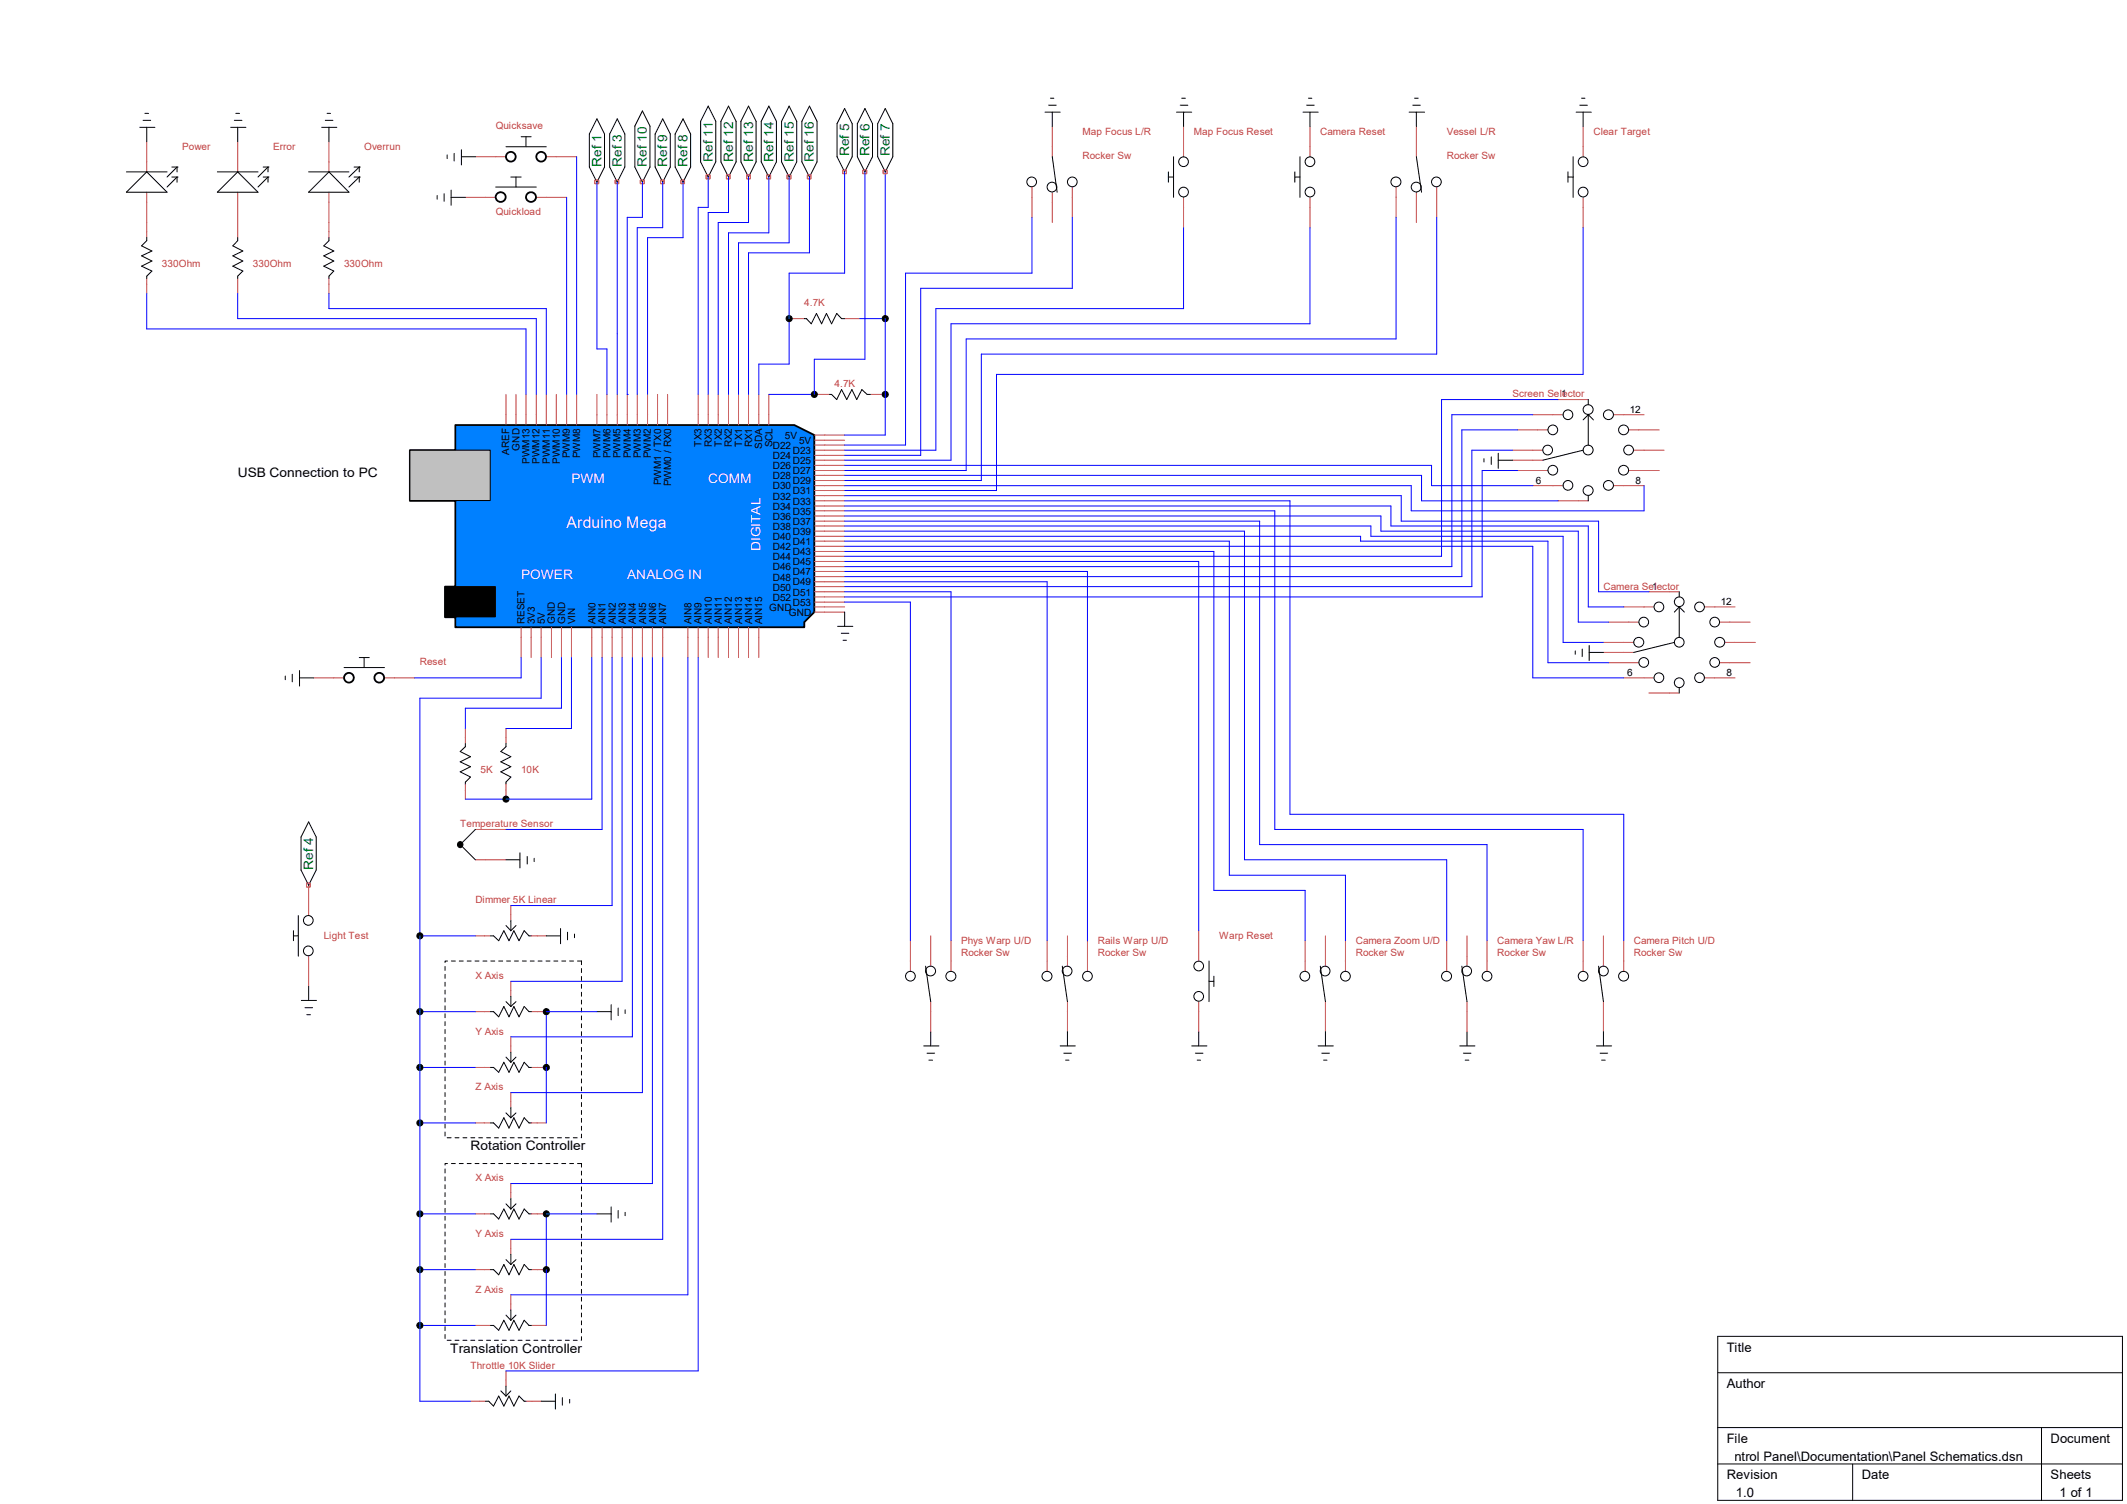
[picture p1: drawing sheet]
<svg xmlns="http://www.w3.org/2000/svg" width="297mm" height="210mm" viewBox="0 0 297 210" stroke-linecap="round" stroke-linejoin="round" font-family="sans-serif">
<path d="M57.2 62.9h6.4v-3.5h47.3l2.8 1.3v24.8l-1.4 1.4v.7h-48.7v-1.4h-1.5v-4.3h1.5v-12h-6.4z" fill="#0080ff" stroke="#000" stroke-width=".25"/>
<path d="M62.1 81.9h7.1v4.2h-7.1z" fill="#000" stroke="#000" stroke-width=".14"/>
<g fill="none" stroke="#c04040" stroke-width=".14">
<path d="M70.7 55.1v4.3M72.1 55.1v4.3M73.4 55.1v4.3M74.9 55.1v4.3M76.3 55.1v4.3M77.7 55.1v4.3M79.1 55.1v4.3M80.5 55.1v4.3M83.4 55.1v4.3M84.8 55.1v4.3M86.2 55.1v4.3M87.6 55.1v4.3"/>
<path d="M89 55.1v4.3M90.4 55.1v4.3M91.8 55.1v4.3M93.2 55.1v4.3M97.5 55.1v4.3M98.9 55.1v4.3M100.3 55.1v4.3M101.7 55.1v4.3M103.1 55.1v4.3M104.5 55.1v4.3M106 55.1v4.3M107.4 55.1v4.3"/>
<path d="M113.7 61.5h4.2M113.7 60.7h4.2M113.7 62.1h4.2M113.7 62.9h4.2M113.7 63.6h4.2M113.7 64.3h4.2M113.7 65h4.2M113.7 65.7h4.2M113.7 66.4h4.2M113.7 67.1h4.2M113.7 67.8h4.2M113.7 68.5h4.2"/>
<path d="M113.7 69.2h4.2M113.7 69.9h4.2M113.7 70.7h4.2M113.7 71.3h4.2M113.7 72.1h4.2M113.7 72.8h4.2M113.7 73.4h4.2M113.7 74.2h4.2M113.7 74.9h4.2M113.7 75.6h4.2M113.7 76.3h4.2M113.7 77h4.2"/>
<path d="M113.7 77.7h4.2M113.7 78.4h4.2M113.7 79.1h4.2M113.7 79.8h4.2M82.6 87.6v4.2M84.1 87.6v4.2M85.5 87.6v4.2M86.9 87.6v4.2M88.3 87.6v4.2M89.7 87.6v4.2M91.1 87.6v4.2M92.5 87.6v4.2"/>
<path d="M96.1 87.6v4.2M97.5 87.6v4.2M98.9 87.6v4.2M100.3 87.6v4.2M101.7 87.6v4.2M103.1 87.6v4.2M104.5 87.6v4.2M106 87.6v4.2M113.7 80.5h4.2M113.7 81.2h4.2M113.7 81.9h4.2M113.7 85.5h4.2"/>
<path d="M113.7 84.8h4.2"/>
</g>
<path d="M57.2 62.9h11.3v7h-11.3z" fill="#c0c0c0" stroke="#000" stroke-width=".14"/>
<g fill="none" stroke="#c04040" stroke-width=".14">
<path d="M20.5 19.8v4.2M33.2 19.8v4.2M45.9 19.8v4.2M146.9 17.7v4.2M165.3 17.7v4.2M182.9 17.7v4.2M197.8 17.7v4.2M221.1 17.7v4.2M20.5 26.8v6.4M20.5 38.9v2.1M33.2 26.8v6.4M33.2 38.9v2.1"/>
<path d="M45.9 26.8v6.4M45.9 38.9v2.1M65 27.6h4.2M66.4 21.9h4.3M74.9 27.6h4.2M76.3 21.9h4.2M144.1 26.1v4.3M146.9 26.8v4.3M149.7 26.1v4.3M165.3 27.6v4.2M182.9 27.6v4.2M194.9 26.1v4.3"/>
<path d="M197.8 26.8v4.3M200.6 26.1v4.3M221.1 27.6v4.2M110.2 44.5h2.1M113.7 55.1h2.1M117.9 44.5h2.2M121.5 55.1h2.1M214 57.9h4.3M217.6 55.8h4.2M225.3 57.9h4.3M211.2 62.9h4.2M211.2 64.3h4.2"/>
<path d="M211.9 60h4.3M211.9 65.7h4.3M214 67.8h4.3M217.6 69.9h4.2M225.3 67.8h4.3M227.5 60h4.2M227.5 65.7h4.2M228.1 62.9h4.3M43.8 94.7h4.2M53.7 94.7h4.2M72.8 87.6v4.2M74.2 87.6v4.2"/>
<path d="M75.6 87.6v4.2M77 87.6v4.2M78.4 87.6v4.2M79.8 87.6v4.2M113.7 83.4h4.2M113.7 82.6h4.2M113.7 84.1h4.2M223.9 89.7h4.2M223.9 91.1h4.2M224.6 86.9h4.3M224.6 92.5h4.3M226.7 94.7h4.3"/>
<path d="M226.7 84.8h4.3M230.3 82.6h4.2M230.3 96.8h4.2M238 94.7h4.3M238 84.8h4.3M240.2 86.9h4.2M240.2 92.5h4.2M240.9 89.7h4.2M65 101.7v2.1M65 109.5v2.1M66.4 115.8h4.3M70.7 101.7v2.1"/>
<path d="M70.7 109.5v2.1M43.1 123.6v4.2M43.1 133.5v4.3M66.4 120.1h4.3M66.4 130.7h2.1M71.3 126.4v2.2M71.3 137v2.1M74.2 130.7h2.1M127.1 131.4v4.2M130 130.7v4.2M130 139.9v4.2M132.8 131.4v4.2"/>
<path d="M146.2 131.4v4.2M149.1 130.7v4.2M149.1 139.9v4.2M151.8 131.4v4.2M167.4 130v4.2M167.4 139.9v4.2M182.2 131.4v4.2M185.1 130.7v4.2M185.1 139.9v4.2M187.9 131.4v4.2M202 131.4v4.2M204.9 130.7v4.2"/>
<path d="M204.9 139.9v4.2M207.6 131.4v4.2M221.1 131.4v4.2M223.9 130.7v4.2M223.9 139.9v4.2M226.7 131.4v4.2M66.4 141.3h2.1M66.4 149.1h2.1M66.4 156.8h2.1M71.3 144.8v2.1M71.3 152.6v2.1M74.2 141.3h2.1"/>
<path d="M74.2 149.1h2.1M74.2 156.8h2.1M66.4 169.5h2.1M66.4 177.3h2.1M71.3 165.3v2.1M71.3 173.1v2.1M74.2 169.5h2.1M74.2 177.3h2.1M65.7 195.7h2.1M66.4 185.1h2.1M70.7 191.4v2.1M71.3 180.8v2.1"/>
<path d="M73.4 195.7h2.2M74.2 185.1h2.1"/>
</g>
<g fill="none" stroke="#000" stroke-width=".14">
<path d="M19.5 17.8h2.1M20 16.8h1M20.2 15.8h.5M20.5 17.8v2M32.2 17.8h2.1M32.7 16.8h1.1M32.9 15.8h.5M33.2 17.8v2M44.9 17.8h2.1M45.4 16.8h1.1M45.7 15.8h.4M45.9 17.8v2"/>
<path d="M72.8 19.1h1.4M73.4 19.1v1.4M83.4 16.6l1 2.1v4.6l-1 2.1-1.1-2.1v-4.6zM86.2 16.6l1 2.1v4.6l-1 2.1-1.1-2.1v-4.6zM89.7 15.5l1.1 2.1v5.7l-1.1 2.1-1.1-2.1v-5.7zM92.5 16.6l1.1 2.1v4.6l-1.1 2.1-1-2.1v-4.6zM95.4 16.6l1 2.1v4.6l-1 2.1-1.1-2.1v-4.6zM98.9 14.8l1 2.1v5.7l-1 2.1-1.1-2.1v-5.7zM101.7 14.8l1.1 2.1v5.7l-1.1 2.1-1-2.1v-5.7zM104.5 14.8l1.1 2.1v5.7l-1.1 2.1-1-2.1v-5.7zM107.4 14.8l1 2.1v5.7l-1 2.1-1.1-2.1v-5.7zM110.2 14.8l1.1 2.1v5.7l-1.1 2.1-1.1-2.1v-5.7z"/>
<path d="M113 14.8l1.1 2.1v5.7l-1.1 2.1-1-2.1v-5.7zM117.9 15.2l1.1 2.1v4.6l-1.1 2.1-1-2.1v-4.6zM120.8 15.2l1 2.1v4.6l-1 2.1-1.1-2.1v-4.6zM123.6 15.2l1.1 2.1v4.6l-1.1 2.1-1-2.1v-4.6zM145.9 15.7h2.1M146.4 14.7h1.1M146.7 13.7h.5M146.9 15.7v2M164.3 15.7h2.1M164.8 14.7h1.1M165 13.7h.5M165.3 15.7v2"/>
<path d="M181.9 15.7h2.2M182.5 14.7h1M182.7 13.7h.5M182.9 15.7v2M196.8 15.7h2.1M197.3 14.7h1M197.5 13.7h.5M197.8 15.7v2M220.1 15.7h2.1M220.6 14.7h1.1M220.9 13.7h.4M221.1 15.7v2"/>
<path d="M17.7 24h5.6M20.5 24l2.8 2.8h-5.6zM20.5 33.2v.4l-.7 .7 1.4 .8-1.4 .6 1.4 .7-1.4 .8 1.4 .6-.7 .8v.3M24 24.7h.7M24 23.3h.7M24.7 24.7h.1M24.7 23.3h.1M24.7 24.7l-1.4 1.4M24.7 23.3v.7M24.7 24.7v.7M24.7 23.3l-1.4 1.4M30.4 24h5.6"/>
<path d="M33.2 24l2.8 2.8h-5.6zM33.2 33.2v.4l-.7 .7 1.4 .8-1.4 .6 1.4 .7-1.4 .8 1.4 .6-.7 .8v.3M36.7 24.7h.7M36.7 23.3h.7M37.4 24.7h.1M37.4 23.3h.1M37.4 24.7l-1.4 1.4M37.4 23.3v.7M37.4 24.7v.7M37.4 23.3l-1.4 1.4M43.1 24h5.6M45.9 24l2.8 2.8h-5.6z"/>
<path d="M45.9 33.2v.4l-.7 .7 1.4 .8-1.4 .6 1.4 .7-1.4 .8 1.4 .6-.7 .8v.3M49.4 24.7h.8M49.4 23.3h.8M50.2 24.7h.1M50.2 23.3h.1M50.2 24.7l-1.5 1.4M50.2 23.3v.7M50.2 24.7v.7M50.2 23.3l-1.5 1.4M61 27.3v.5M62 27.1v1M62.4 21.6v.5"/>
<path d="M63 26.5v2.2M63 27.6h2M63.4 21.4v1.1M64.4 20.9v2.1M64.4 21.9h2M69.2 26.1h5.7M70.7 20.5h5.6M71.3 24.7h1.5M72.1 24.7v1.4M146.9 21.9l.7 4.9M163.2 24.7h.7M163.2 24v1.4"/>
<path d="M163.9 21.9v5.7M180.8 24.7h.7M180.8 24v1.4M181.5 21.9v5.7M197.8 21.9l.7 4.9M218.9 24.7h.8M218.9 24v1.4M219.7 21.9v5.7M112.3 44.5h.3l.7 .7 .7-1.4 .7 1.4 .7-1.4 .7 1.4 .7-1.4 .7 .7h.4M115.8 55.1h.3l.7 .7 .7-1.4 .7 1.4 .8-1.4 .6 1.4 .8-1.4 .7 .7h.4M221.8 55.8v.7M221.8 57.9v4.2"/>
<path d="M221.8 57.9l-.7 .7M221.8 57.9l.7 .7M207.2 64.1v.4M208.2 63.8v1.1M209.2 63.3v2.1M209.2 64.3h2M221.1 62.9l-5.7 1.4M221.8 69.2v.7M39.8 94.4v.5M40.8 94.1v1.1M41.8 93.6v2.2M41.8 94.7h2"/>
<path d="M48 93.2h5.7M50.2 91.8h1.4M50.8 91.8v1.4M117 87.5h2.1M117.5 88.4h1M117.7 89.4h.5M117.9 85.5v2M220 90.9v.5M220.9 90.6v1.1M221.9 90.1v2.1M221.9 91.1h2M233.8 89.7l-5.7 1.4"/>
<path d="M234.5 82.6v.8M234.5 84.8v4.2M234.5 96.1v.7M234.5 84.8l-.7 .7M234.5 84.8l.7 .7M43.1 114.8l1.1 2.1v4.6l-1.1 2.1-1.1-2.1v-4.6zM65 103.8v.5l-.7 .6 1.4 .8-1.4 .7 1.4 .7-1.4 .7 1.4 .7-.7 .7v.3M66.4 115.8l-2.1 2.1 2.1 2.2M70.7 103.8v.5l-.8 .6 1.4 .8-1.4 .7 1.4 .7-1.4 .7 1.4 .7-.6 .7v.3M72.6 119.1v2.1M73.6 119.6v1M74.6 119.8v.5"/>
<path d="M41 130.7h.7M41 130v1.4M41.7 127.8v5.7M42.1 139.7h2.1M43.1 137.8v1.9M68.5 130.7h.4l.7 .7 .8-1.4 .7 1.4 .7-1.4 .7 1.4 .7-1.4 .7 .7h.3M70.7 120.1h1.9M70.7 129.2l.6 .8M70.7 139.9l.6 .6M71.3 128.6v1.4M71.3 139.1v1.4M72.1 129.2l-.8 .8"/>
<path d="M72.1 139.9l-.8 .6M76.3 130.7h2M78.3 129.7v2.1M79.2 130.2v1M80.2 130.4v.5M129.2 134.9l.8 5M148.3 134.9l.8 5M168.8 134.2v5.7M168.8 137h.7M169.5 136.3v1.5M184.4 134.9l.7 5M204.1 134.9l.8 5"/>
<path d="M223.2 134.9l.7 5M42.6 140.7h1M42.8 141.7h.5M68.5 141.3h.4l.7 .7 .8-1.5 .7 1.5 .7-1.5 .7 1.5 .7-1.5 .7 .8h.3M68.5 149.1h.4l.7 .6 .8-1.4 .7 1.4 .7-1.4 .7 1.4 .7-1.4 .7 .8h.3M68.5 156.8h.4l.7 .7 .8-1.4 .7 1.4 .7-1.4 .7 1.4 .7-1.4 .7 .7h.3M70.7 147.6l.6 .7M70.7 155.4l.6 .7M71.3 146.9v1.4M71.3 154.7v1.4M72.1 147.6l-.8 .7M72.1 155.4l-.8 .7"/>
<path d="M83.4 141.3h1.9M85.3 140.3v2.1M86.3 140.8v1M87.3 141v.5M129 146h2.1M129.5 147.1h1M129.7 148h.5M130 144.1v1.9M148 146h2.2M148.5 147.1h1.1M148.8 148h.5M149.1 144.1v1.9"/>
<path d="M166.4 146h2.1M166.9 147.1h1.1M167.2 148h.4M167.4 144.1v1.9M184.1 146h2.1M184.6 147.1h1M184.8 148h.5M185.1 144.1v1.9M203.8 146h2.2M204.3 147.1h1.1M204.6 148h.5M204.9 144.1v1.9"/>
<path d="M222.9 146h2.1M223.4 147.1h1.1M223.6 148h.6M223.9 144.1v1.9M68.5 169.5h.4l.7 .7 .8-1.4 .7 1.4 .7-1.4 .7 1.4 .7-1.4 .7 .7h.3M68.5 177.3h.4l.7 .7 .8-1.4 .7 1.4 .7-1.4 .7 1.4 .7-1.4 .7 .7h.3M70.7 168.1l.6 .7M70.7 175.9l.6 .7M71.3 167.4v1.4M71.3 175.2v1.4M72.1 168.1l-.8 .7M72.1 175.9l-.8 .7"/>
<path d="M83.4 169.5h1.9M85.3 168.5v2.1M86.3 169v1.1M87.3 169.3v.5M67.8 195.7h.4l.7 .6 .7-1.4 .8 1.4 .7-1.4 .7 1.4 .7-1.4 .7 .8h.2M68.5 185.1h.4l.7 .7 .8-1.4 .7 1.4 .7-1.4 .7 1.4 .7-1.4 .7 .7h.3M69.9 194.2l.8 .7M70.7 193.5v1.4M70.7 183.6l.6 .8M71.3 182.9v1.5M71.3 194.2l-.6 .7M72.1 183.6l-.8 .8"/>
<path d="M75.6 195.7h2M77.6 194.6v2.2M78.5 195.2v1M79.5 195.4v.5M239.9 186.6h56.5v22.9h-56.5zM239.9 191.7h56.5M239.9 199.3h56.5M285.1 199.3v10.2M239.9 204.4h56.5M258.7 204.4v5.1"/>
<circle cx="144.1" cy="25.4" r=".68"/>
<circle cx="146.9" cy="26.1" r=".68"/>
<circle cx="149.7" cy="25.4" r=".68"/>
<circle cx="165.3" cy="22.6" r=".68"/>
<circle cx="165.3" cy="26.8" r=".68"/>
<circle cx="182.9" cy="22.6" r=".68"/>
<circle cx="182.9" cy="26.8" r=".68"/>
<circle cx="194.9" cy="25.4" r=".69"/>
<circle cx="197.8" cy="26.1" r=".69"/>
<circle cx="200.6" cy="25.4" r=".68"/>
<circle cx="221.1" cy="22.6" r=".68"/>
<circle cx="221.1" cy="26.8" r=".68"/>
<circle cx="218.9" cy="57.9" r=".68"/>
<circle cx="221.8" cy="57.2" r=".69"/>
<circle cx="224.6" cy="57.9" r=".69"/>
<circle cx="216.1" cy="62.8" r=".68"/>
<circle cx="216.8" cy="65.7" r=".68"/>
<circle cx="216.8" cy="60" r=".68"/>
<circle cx="218.9" cy="67.8" r=".68"/>
<circle cx="221.8" cy="62.9" r=".69"/>
<circle cx="221.8" cy="68.5" r=".69"/>
<circle cx="224.6" cy="67.8" r=".69"/>
<circle cx="226.7" cy="65.7" r=".69"/>
<circle cx="226.7" cy="60" r=".69"/>
<circle cx="227.4" cy="62.8" r=".68"/>
<circle cx="228.8" cy="89.7" r=".69"/>
<circle cx="229.5" cy="86.9" r=".68"/>
<circle cx="229.5" cy="92.5" r=".68"/>
<circle cx="231.6" cy="84.8" r=".68"/>
<circle cx="231.6" cy="94.6" r=".68"/>
<circle cx="234.5" cy="95.3" r=".68"/>
<circle cx="234.5" cy="84" r=".68"/>
<circle cx="234.5" cy="89.7" r=".68"/>
<circle cx="237.3" cy="94.6" r=".68"/>
<circle cx="237.3" cy="84.8" r=".68"/>
<circle cx="239.4" cy="86.9" r=".68"/>
<circle cx="239.4" cy="92.5" r=".68"/>
<circle cx="240.1" cy="89.7" r=".69"/>
<circle cx="43.1" cy="132.8" r=".68"/>
<circle cx="43.1" cy="128.5" r=".68"/>
<circle cx="127.1" cy="136.3" r=".68"/>
<circle cx="130" cy="135.6" r=".69"/>
<circle cx="132.8" cy="136.3" r=".69"/>
<circle cx="146.2" cy="136.3" r=".69"/>
<circle cx="149" cy="135.6" r=".68"/>
<circle cx="151.8" cy="136.3" r=".68"/>
<circle cx="167.4" cy="139.1" r=".68"/>
<circle cx="167.4" cy="134.9" r=".68"/>
<circle cx="182.2" cy="136.3" r=".68"/>
<circle cx="185" cy="135.6" r=".68"/>
<circle cx="187.9" cy="136.3" r=".68"/>
<circle cx="202" cy="136.3" r=".69"/>
<circle cx="204.8" cy="135.6" r=".68"/>
<circle cx="207.6" cy="136.3" r=".68"/>
<circle cx="221.1" cy="136.3" r=".68"/>
<circle cx="223.9" cy="135.6" r=".68"/>
<circle cx="226.7" cy="136.3" r=".69"/>
</g>
<g fill="none" stroke="#00f" stroke-width=".14">
<path d="M79.1 27.6v27.5M80.5 21.9v33.2M83.4 25.4v23.3h1.4v6.4M86.2 25.4v29.7M89.7 25.4v5h-2.1v24.7M92.5 25.4v6.4h-3.5v23.3M95.4 25.4v7.8h-5v21.9M98.9 24.7v4.3h-1.4v26.1M101.7 24.7v5h-2.8v25.4M104.5 24.7v6.4h-4.2v24M107.4 24.7v7.8h-5.7v22.6M110.2 24.7v9.2h-7.1v21.2"/>
<path d="M113 24.7v10.6h-8.5v19.8M117.9 24v14.1h-7.7v12.7h-4.2v4.3M120.8 24v26.2h-7.1v4.9h-6.3M123.6 24v36.7h-5.7M144.1 30.4v7.7h-17.7v24h-8.5M149.7 30.4v9.9h-21.1v23.3h-10.7M165.3 31.8v11.3h-34.6v19.8h-12.8M182.9 31.8v13.4h-50.1v19.1h-14.9M194.9 30.4v16.9h-60v18.4h-17M200.6 30.4v19h-63.6v17.7h-19.1M221.1 31.8v20.5h-82v16.2h-21.2M20.5 41v4.9h52.9v9.2"/>
<path d="M33.2 41v3.5h41.7v10.6M45.9 41v2.1h30.4v12M87.6 55.1h.1M120.1 44.5h3.5M214 57.9h-11.3v21.2h-84.8M217.6 55.8h-16.3v21.9h-83.4M117.9 76.3h96.1v18.4h12.7M117.9 71.3h60.1v44.5h43.1v15.6M117.9 67.8h79.2v3.5h32.5v-3.5M117.9 65h82v2.8h14.1M117.9 69.9h62.2v43.8h46.6v17.7M117.9 66.4h80.6v3.5h19.1"/>
<path d="M117.9 69.2h77.8v3.6h27.5v9.8h7.1M117.9 70.7h76.3v2.7h27.6v11.4h4.9M117.9 73.4h73.5v1.5h26.9v14.8h5.6M117.9 72.1h74.9v2.1h27.6v12.7h4.2M117.9 72.8h58v45.1h31.7v13.5M117.9 74.2h55.9v45.9h28.2v11.3M117.9 74.9h72.1v.7h26.2v16.9h8.4M117.9 75.6h53.8v46.6h16.2v9.2M117.9 79.8h33.9v51.6M117.9 78.4h49.5v51.6M117.9 77h51.6v47.3h12.7v7.1M211.2 62.9h-5.7v19h-87.6"/>
<path d="M211.9 60h-7.8v20.5h-86.2M211.9 65.7h-4.9v17.7h-89.1M72.8 91.8v2.9h-14.9M75.6 91.8v5.7h-17v98.2h7.1M78.4 91.8v7.1h-13.4v2.8M79.8 91.8v9.9h-9.1M82.6 91.8v19.8h-17.6M84.1 91.8v24h-13.4M85.5 91.8v34.6h-14.2M86.9 91.8v45.2h-15.6M88.3 91.8v53h-17M89.7 91.8v60.8h-18.4"/>
<path d="M91.1 91.8v73.5h-19.8M92.5 91.8v81.3h-21.2M96.1 91.8v89h-24.8M97.5 91.8v99.6h-26.8M117.9 82.6h14.9v48.8M117.9 84.1h9.2v47.3M117.9 81.2h28.3v50.2M58.6 130.7h7.8M58.6 156.8h7.8M58.6 149.1h7.8M58.6 141.3h7.8M83.4 141.3h-7.1v15.5"/>
<path d="M58.6 177.3h7.8M58.6 169.5h7.8M83.4 169.5h-7.1v15.6M58.6 185.1h7.8"/>
</g>
<g fill="none" stroke="#f00" stroke-width=".14">
<path d="M83.1 25.1h.5v.6h-.5zM85.9 25.1h.5v.6h-.5zM89.4 25.1h.6v.6h-.6zM92.2 25.1h.6v.6h-.6zM95.1 25.1h.5v.6h-.5zM98.6 24.4h.5v.6h-.5zM101.4 24.4h.5v.6h-.5zM104.3 24.4h.5v.6h-.5zM107.1 24.4h.5v.6h-.5zM109.9 24.4h.5v.6h-.5zM112.7 24.4h.5v.6h-.5zM117.7 23.7h.5v.6h-.5z"/>
<path d="M120.5 23.7h.5v.6h-.5zM123.3 23.7h.6v.6h-.6zM42.8 123.3h.5v.6h-.5z"/>
</g>
<g fill="none" stroke="#000" stroke-width=".25">
<circle cx="69.9" cy="27.5" r=".69"/>
<circle cx="71.3" cy="21.9" r=".68"/>
<circle cx="74.2" cy="27.5" r=".69"/>
<circle cx="75.6" cy="21.9" r=".68"/>
<circle cx="48.7" cy="94.6" r=".68"/>
<circle cx="53" cy="94.6" r=".68"/>
</g>
<g fill="#000" stroke="#000" stroke-width=".14">
<circle cx="110.2" cy="44.5" r=".42"/>
<circle cx="113.7" cy="55.1" r=".42"/>
<circle cx="123.6" cy="44.5" r=".42"/>
<circle cx="123.6" cy="55.1" r=".42"/>
<circle cx="64.2" cy="117.9" r=".4"/>
<circle cx="70.7" cy="111.6" r=".42"/>
<circle cx="58.6" cy="130.7" r=".42"/>
<circle cx="58.6" cy="149.1" r=".42"/>
<circle cx="58.6" cy="156.8" r=".42"/>
<circle cx="58.6" cy="141.3" r=".42"/>
<circle cx="76.3" cy="149.1" r=".42"/>
<circle cx="76.3" cy="141.3" r=".42"/>
<circle cx="58.6" cy="177.3" r=".42"/>
<circle cx="58.6" cy="169.5" r=".42"/>
<circle cx="76.3" cy="177.3" r=".42"/>
<circle cx="76.3" cy="169.5" r=".42"/>
<circle cx="58.6" cy="185.1" r=".42"/>
</g>
<path d="M62.1 134.2h19.1v24.7h-19.1zM62.1 162.5h19.1v24.7h-19.1z" fill="none" stroke="#000" stroke-width=".14" stroke-dasharray=".6 .6"/>
<text font-size="2.2" fill="#fff" x="79.1" y="73.7">Arduino Mega</text>
<g font-size="1.8" fill="#008020">
<text x="84" y="23.3" transform="rotate(-90 84 23.3)">Ref 1</text>
<text x="86.8" y="23.3" transform="rotate(-90 86.8 23.3)">Ref 3</text>
<text x="90.3" y="23.3" transform="rotate(-90 90.3 23.3)">Ref 10</text>
<text x="93.2" y="23.3" transform="rotate(-90 93.2 23.3)">Ref 9</text>
<text x="96" y="23.3" transform="rotate(-90 96 23.3)">Ref 8</text>
<text x="99.5" y="22.6" transform="rotate(-90 99.5 22.6)">Ref 11</text>
<text x="102.4" y="22.6" transform="rotate(-90 102.4 22.6)">Ref 12</text>
<text x="105.2" y="22.6" transform="rotate(-90 105.2 22.6)">Ref 13</text>
<text x="108" y="22.6" transform="rotate(-90 108 22.6)">Ref 14</text>
<text x="110.8" y="22.6" transform="rotate(-90 110.8 22.6)">Ref 15</text>
<text x="113.7" y="22.6" transform="rotate(-90 113.7 22.6)">Ref 16</text>
<text x="118.6" y="21.8" transform="rotate(-90 118.6 21.8)">Ref 5</text>
<text x="121.4" y="21.8" transform="rotate(-90 121.4 21.8)">Ref 6</text>
<text x="124.2" y="21.8" transform="rotate(-90 124.2 21.8)">Ref 7</text>
<text x="43.7" y="121.5" transform="rotate(-90 43.7 121.5)">Ref 4</text>
</g>
<g font-size="1.8">
<text x="33.2" y="66.7">USB Connection to PC</text>
<text x="65.7" y="160.6">Rotation Controller</text>
<text x="62.9" y="188.9">Translation Controller</text>
<text x="241.1" y="188.7">Title</text>
<text x="241.1" y="193.8">Author</text>
<text x="241.1" y="201.5">File</text>
<text x="286.3" y="201.5">Document</text>
<text x="210.9" y="204">C:\Users\petern\Desktop\KSP Stuff\Control Panel\Documentation\Panel Schematics.dsn</text>
<text x="241.1" y="206.5">Revision</text>
<text x="242.4" y="209.1">1.0</text>
<text x="260" y="206.5">Date</text>
<text x="286.3" y="206.5">Sheets</text>
<text x="287.6" y="209.1">1 of 1</text>
</g>
<g font-size="1.8" fill="#fff">
<text x="79.8" y="67.4">PWM</text>
<text x="98.9" y="67.4">COMM</text>
<text x="106.2" y="77" transform="rotate(-90 106.2 77)">DIGITAL</text>
<text x="72.8" y="80.8">POWER</text>
<text x="87.6" y="80.8">ANALOG IN</text>
</g>
<g font-size="1.4" fill="#c04040">
<text x="25.4" y="20.9">Power</text>
<text x="38.1" y="20.9">Error</text>
<text x="50.8" y="20.9">Overrun</text>
<text x="69.2" y="18.1">Quicksave</text>
<text x="151.2" y="18.8">Map Focus L/R</text>
<text x="151.2" y="22.2">Rocker Sw</text>
<text x="166.7" y="18.8">Map Focus Reset</text>
<text x="184.4" y="18.8">Camera Reset</text>
<text x="202" y="18.8">Vessel L/R</text>
<text x="202" y="22.2">Rocker Sw</text>
<text x="222.5" y="18.8">Clear Target</text>
<text x="69.2" y="30.1">Quickload</text>
<text x="22.6" y="37.3">330Ohm</text>
<text x="35.3" y="37.3">330Ohm</text>
<text x="48" y="37.3">330Ohm</text>
<text x="112.3" y="42.8">4.7K</text>
<text x="116.5" y="54.1">4.7K</text>
<text x="211.2" y="55.5">Screen Selector</text>
<text x="223.9" y="82.3">Camera Selector</text>
<text x="58.6" y="92.9">Reset</text>
<text x="67.1" y="107.9">5K</text>
<text x="72.8" y="107.9">10K</text>
<text x="64.3" y="115.5">Temperature Sensor</text>
<text x="45.2" y="131.1">Light Test</text>
<text x="66.4" y="126.2">Dimmer 5K Linear</text>
<text x="134.2" y="131.8">Phys Warp U/D</text>
<text x="153.3" y="131.8">Rails Warp U/D</text>
<text x="170.2" y="131.1">Warp Reset</text>
<text x="189.3" y="131.8">Camera Zoom U/D</text>
<text x="209.1" y="131.8">Camera Yaw L/R</text>
<text x="228.1" y="131.8">Camera Pitch U/D</text>
<text x="66.4" y="136.7">X Axis</text>
<text x="134.2" y="133.5">Rocker Sw</text>
<text x="153.3" y="133.5">Rocker Sw</text>
<text x="189.3" y="133.5">Rocker Sw</text>
<text x="209.1" y="133.5">Rocker Sw</text>
<text x="228.1" y="133.5">Rocker Sw</text>
<text x="66.4" y="144.5">Y Axis</text>
<text x="66.4" y="152.3">Z Axis</text>
<text x="66.4" y="165">X Axis</text>
<text x="66.4" y="172.8">Y Axis</text>
<text x="66.4" y="180.5">Z Axis</text>
<text x="65.7" y="191.1">Throttle 10K Slider</text>
</g>
<g font-size="1.4">
<text x="218" y="55.5">1</text>
<text x="227.6" y="57.6">12</text>
<text x="71.1" y="63.5" transform="rotate(-90 71.1 63.5)">AREF</text>
<text x="72.6" y="62.9" transform="rotate(-90 72.6 62.9)">GND</text>
<text x="74" y="64.8" transform="rotate(-90 74 64.8)">PWM13</text>
<text x="75.4" y="64.8" transform="rotate(-90 75.4 64.8)">PWM12</text>
<text x="76.8" y="64.8" transform="rotate(-90 76.8 64.8)">PWM11</text>
<text x="78.2" y="64.8" transform="rotate(-90 78.2 64.8)">PWM10</text>
<text x="79.6" y="64" transform="rotate(-90 79.6 64)">PWM9</text>
<text x="81" y="64" transform="rotate(-90 81 64)">PWM8</text>
<text x="83.9" y="64" transform="rotate(-90 83.9 64)">PWM7</text>
<text x="85.3" y="64" transform="rotate(-90 85.3 64)">PWM6</text>
<text x="86.7" y="64" transform="rotate(-90 86.7 64)">PWM5</text>
<text x="88.1" y="64" transform="rotate(-90 88.1 64)">PWM4</text>
<text x="89.5" y="64" transform="rotate(-90 89.5 64)">PWM3</text>
<text x="90.9" y="64" transform="rotate(-90 90.9 64)">PWM2</text>
<text x="98" y="62.4" transform="rotate(-90 98 62.4)">TX3</text>
<text x="99.4" y="62.5" transform="rotate(-90 99.4 62.5)">RX3</text>
<text x="100.8" y="62.4" transform="rotate(-90 100.8 62.4)">TX2</text>
<text x="102.2" y="62.5" transform="rotate(-90 102.2 62.5)">RX2</text>
<text x="103.6" y="62.4" transform="rotate(-90 103.6 62.4)">TX1</text>
<text x="105" y="62.5" transform="rotate(-90 105 62.5)">RX1</text>
<text x="106.4" y="62.7" transform="rotate(-90 106.4 62.7)">SDA</text>
<text x="107.9" y="62.5" transform="rotate(-90 107.9 62.5)">SCL</text>
<text x="107.9" y="62.7">D22</text>
<text x="107.9" y="64.1">D24</text>
<text x="107.9" y="65.5">D26</text>
<text x="109.6" y="61.3">5V</text>
<text x="110.7" y="63.4">D23</text>
<text x="110.7" y="64.8">D25</text>
<text x="111.6" y="62">5V</text>
<text x="92.3" y="67.8" transform="rotate(-90 92.3 67.8)">PWM1 / TX0</text>
<text x="93.7" y="67.9" transform="rotate(-90 93.7 67.9)">PWM0 / RX0</text>
<text x="107.9" y="66.9">D28</text>
<text x="107.9" y="68.3">D30</text>
<text x="107.9" y="69.8">D32</text>
<text x="107.9" y="71.2">D34</text>
<text x="110.7" y="66.2">D27</text>
<text x="110.7" y="67.6">D29</text>
<text x="110.7" y="69">D31</text>
<text x="110.7" y="70.5">D33</text>
<text x="110.7" y="71.9">D35</text>
<text x="214.5" y="67.5">6</text>
<text x="228.4" y="67.5">8</text>
<text x="107.9" y="72.6">D36</text>
<text x="107.9" y="74">D38</text>
<text x="107.9" y="75.4">D40</text>
<text x="107.9" y="76.8">D42</text>
<text x="110.7" y="73.3">D37</text>
<text x="110.7" y="74.7">D39</text>
<text x="110.7" y="76.1">D41</text>
<text x="110.7" y="77.5">D43</text>
<text x="107.9" y="78.2">D44</text>
<text x="107.9" y="79.6">D46</text>
<text x="107.9" y="81.1">D48</text>
<text x="107.9" y="82.5">D50</text>
<text x="107.9" y="83.9">D52</text>
<text x="110.7" y="79">D45</text>
<text x="110.7" y="80.3">D47</text>
<text x="110.7" y="81.7">D49</text>
<text x="110.7" y="83.2">D51</text>
<text x="230.7" y="82.3">1</text>
<text x="73.2" y="87.2" transform="rotate(-90 73.2 87.2)">RESET</text>
<text x="74.7" y="87.2" transform="rotate(-90 74.7 87.2)">3V3</text>
<text x="76.1" y="87.2" transform="rotate(-90 76.1 87.2)">5V</text>
<text x="77.5" y="87.2" transform="rotate(-90 77.5 87.2)">GND</text>
<text x="78.9" y="87.2" transform="rotate(-90 78.9 87.2)">GND</text>
<text x="80.3" y="87.2" transform="rotate(-90 80.3 87.2)">VIN</text>
<text x="83.1" y="87.2" transform="rotate(-90 83.1 87.2)">AIN0</text>
<text x="84.5" y="87.2" transform="rotate(-90 84.5 87.2)">AIN1</text>
<text x="86" y="87.2" transform="rotate(-90 86 87.2)">AIN2</text>
<text x="87.4" y="87.2" transform="rotate(-90 87.4 87.2)">AIN3</text>
<text x="88.8" y="87.2" transform="rotate(-90 88.8 87.2)">AIN4</text>
<text x="90.2" y="87.2" transform="rotate(-90 90.2 87.2)">AIN5</text>
<text x="91.6" y="87.2" transform="rotate(-90 91.6 87.2)">AIN6</text>
<text x="93" y="87.2" transform="rotate(-90 93 87.2)">AIN7</text>
<text x="96.6" y="87.2" transform="rotate(-90 96.6 87.2)">AIN8</text>
<text x="98" y="87.2" transform="rotate(-90 98 87.2)">AIN9</text>
<text x="99.4" y="87.2" transform="rotate(-90 99.4 87.2)">AIN10</text>
<text x="100.8" y="87.2" transform="rotate(-90 100.8 87.2)">AIN11</text>
<text x="102.2" y="87.2" transform="rotate(-90 102.2 87.2)">AIN12</text>
<text x="103.6" y="87.2" transform="rotate(-90 103.6 87.2)">AIN13</text>
<text x="105" y="87.2" transform="rotate(-90 105 87.2)">AIN14</text>
<text x="106.4" y="87.2" transform="rotate(-90 106.4 87.2)">AIN15</text>
<text x="107.4" y="85.3">GND</text>
<text x="110.2" y="86">GND</text>
<text x="110.7" y="84.6">D53</text>
<text x="240.3" y="84.5">12</text>
<text x="227.2" y="94.4">6</text>
<text x="241.1" y="94.4">8</text>
</g>
</svg>
